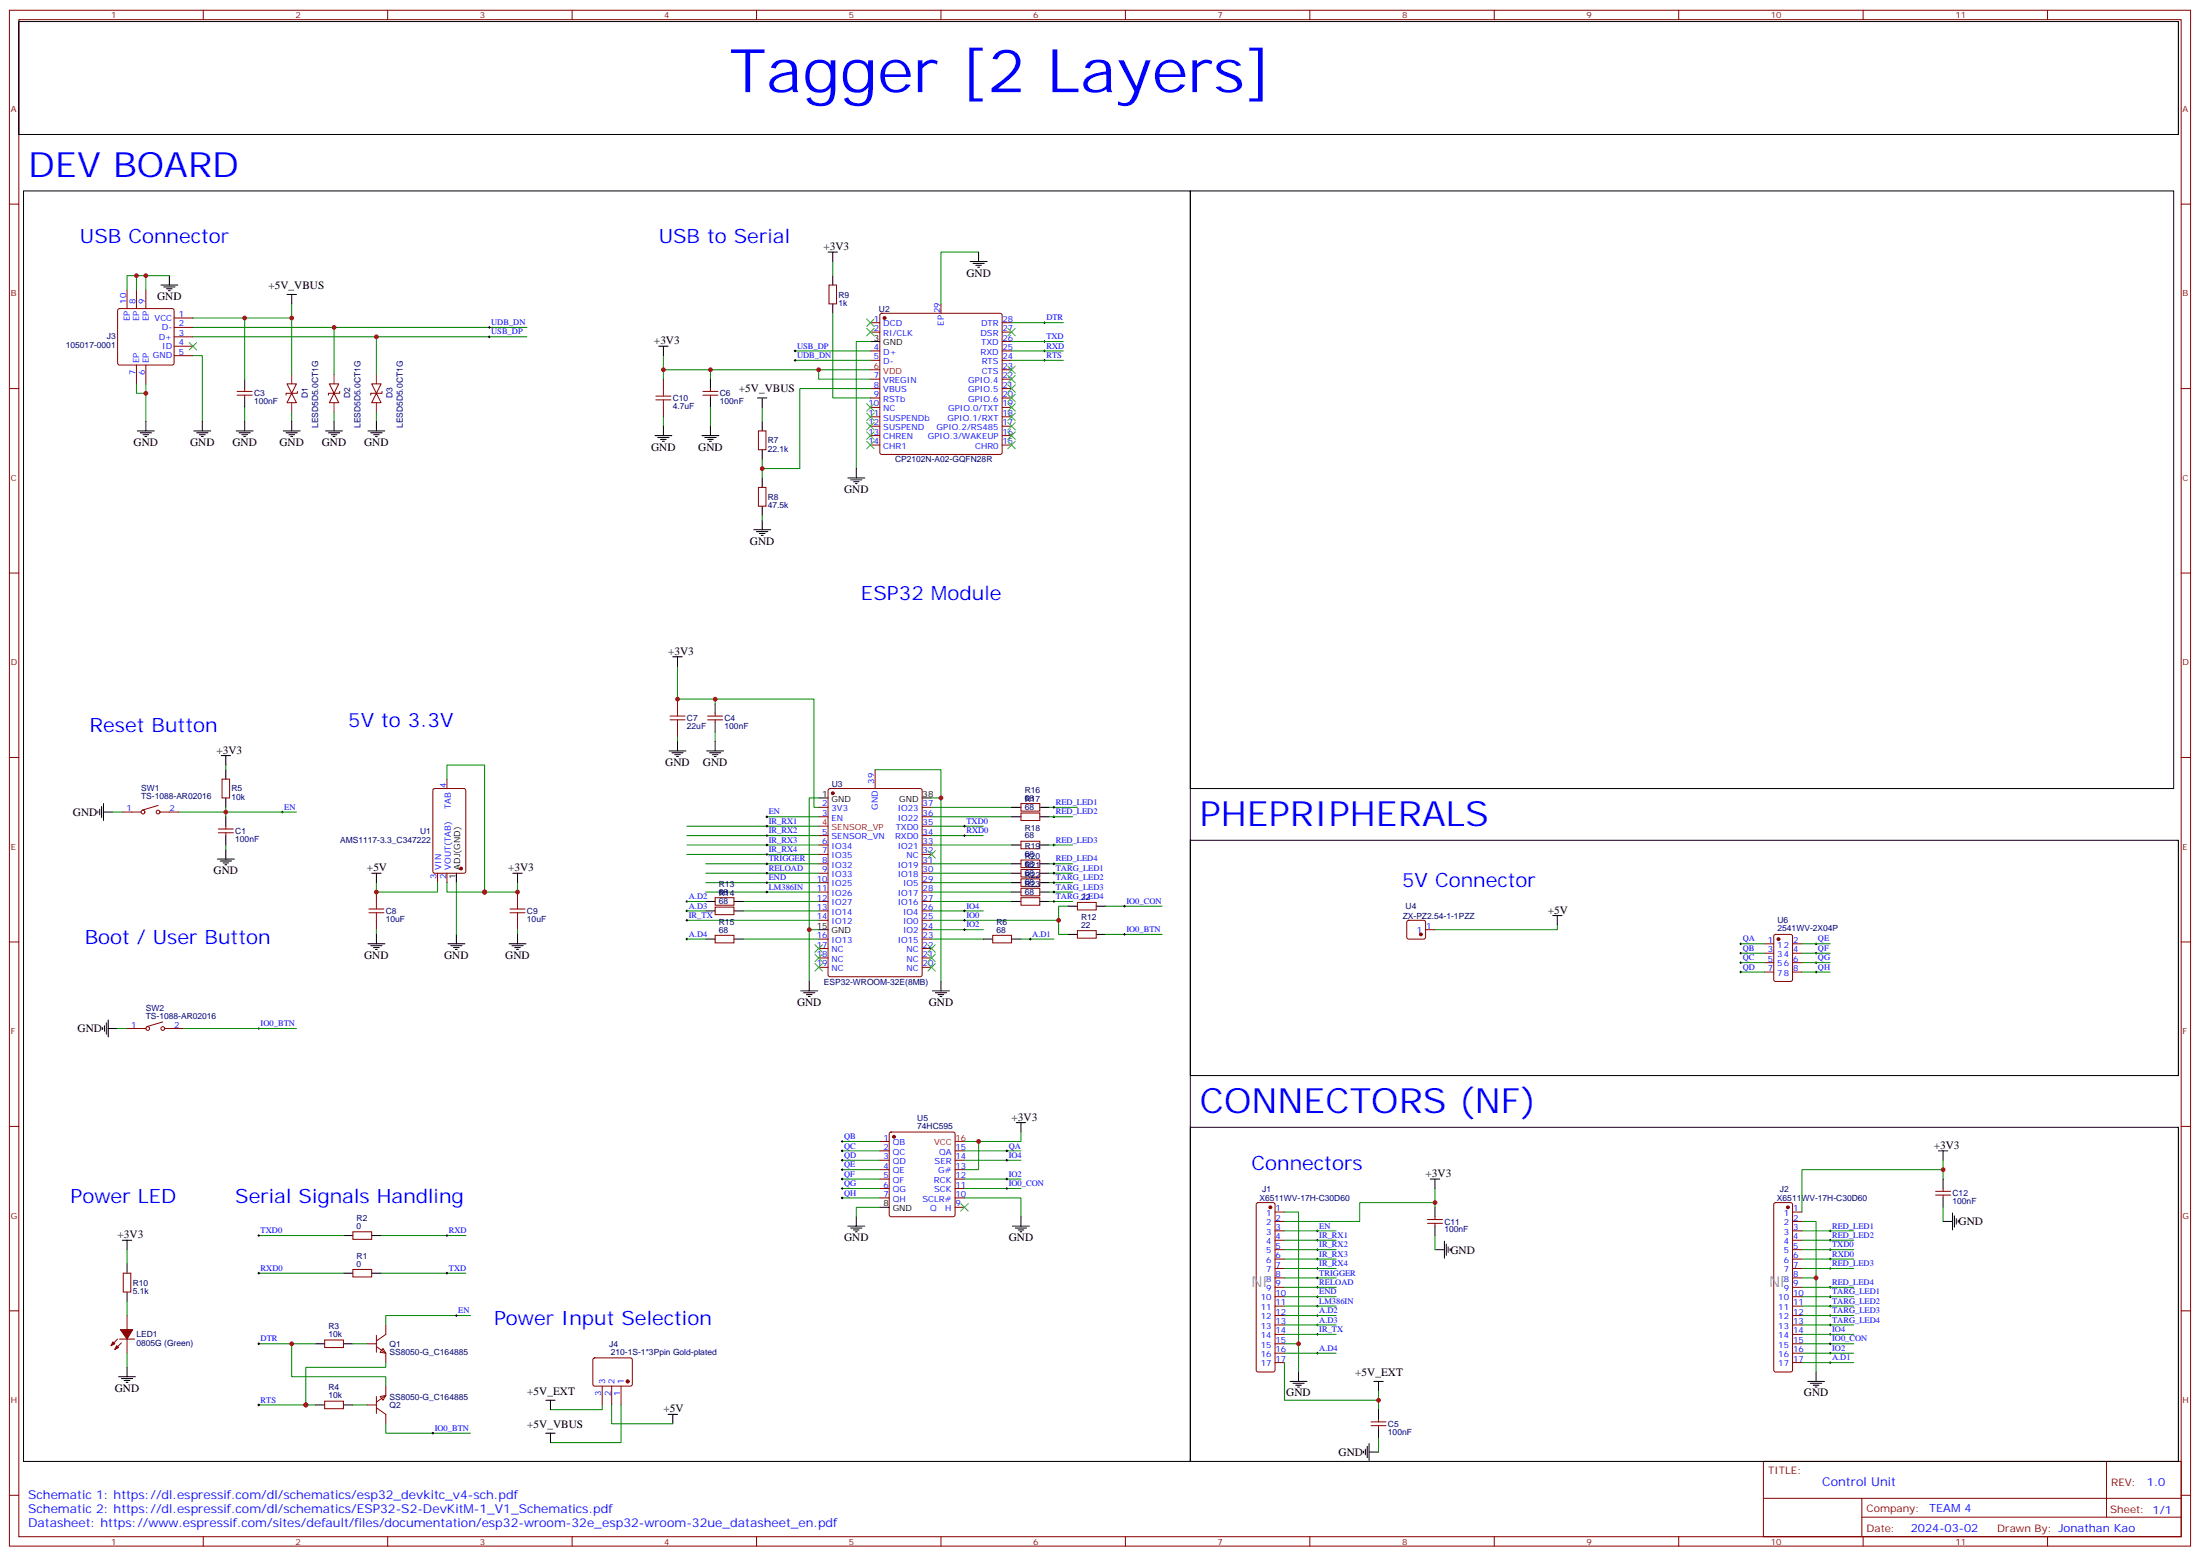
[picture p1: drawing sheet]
<svg xmlns="http://www.w3.org/2000/svg" width="825mm" height="583mm" viewBox="0 0 825 583" stroke-linecap="round" stroke-linejoin="round" font-family="sans-serif">
<g fill="none" stroke="#870000" stroke-width=".37">
<path d="M3.5 3.8h817.8v575.8h-817.8zM7.1 7.4h810.6v568.7h-810.6zM76.2 3.8v3.6M145.3 3.8v3.6M214.5 3.8v3.6M283.6 3.8v3.6M352.8 3.8v3.6M421.9 3.8v3.6M491.1 3.8v3.6M560.2 3.8v3.6M629.4 3.8v3.6M698.5 3.8v3.6"/>
<path d="M767.6 3.8v3.6M3.5 76.5h3.6M817.7 76.5h3.6M44.3 115.9l.5-.2h19.8l.5 .2 .2 .5v19.7l-.3 .5-.4 .2h-19.8l-.5-.2-.2-.5v-19.7zM47.6 108.6v7.1M51.2 108.6v7.1M54.7 108.6v7.1M65.3 119.2h7M310.8 106.9h2.8v7h-2.8zM330.1 117.6l.5-.2h44.4l.5 .2 .2 .5v51.6l-.2 .4-.5 .3h-44.4l-.5-.3-.3-.4v-51.6zM352.8 113.9v3.5M51.2 136.8v7.1"/>
<path d="M54.7 136.8v7.1M65.3 122.7h7M65.3 126.3h7M65.3 129.8h7M65.3 133.3h7M326.3 121h3.5M326.3 124.5h3.5M326.3 131.6h3.5M326.3 135.1h3.5M375.7 121h3.5M375.7 124.5h3.5M375.7 131.6h3.5"/>
<path d="M375.7 135.1h3.5M375.7 138.6h3.5M375.7 128h3.5M3.5 145.7h3.6M88.9 148.1h5.6M88.9 146.7h5.6M91.7 145.7v1M91.7 148.1v1.1M107.6 143.9h3.5l-1.7 3.5zM109.4 147.4l1.7 3.6h-3.5zM111.5 146.7v.7h-4.3v.7M123.5 143.9h3.5l-1.8 3.5z"/>
<path d="M125.2 147.4l1.8 3.6h-3.5zM127.4 146.7v.7h-4.3v.7M139.3 143.9h3.6l-1.8 3.5zM141.1 147.4l1.8 3.6h-3.6zM143.2 146.7v.7h-4.2v.7M248.7 142.1v3.6M248.7 152.7v3.5M263.5 148.1h5.7M263.5 146.7h5.7M266.3 145.7v1M266.3 148.1v1.1M326.3 145.7h3.5"/>
<path d="M326.3 142.1h3.5M326.3 149.2h3.5M326.3 152.7h3.5M326.3 156.2h3.5M326.3 159.8h3.5M375.7 145.7h3.5M375.7 142.1h3.5M375.7 149.2h3.5M375.7 152.7h3.5M375.7 156.2h3.5M375.7 159.8h3.5M817.7 145.7h3.6"/>
<path d="M284.3 161.5h2.9v7.1h-2.9zM326.3 163.3h3.5M326.3 166.8h3.5M375.7 163.3h3.5M375.7 166.8h3.5M284.3 182.7h2.9v7.1h-2.9zM3.5 214.8h3.6M817.7 214.8h3.6M254 262.1v3.5M254 272.7v3.5M265.3 269.8h5.6M265.3 268.4h5.6"/>
<path d="M268.1 267.4v1M268.1 269.8v1.1M3.5 284h3.6M83.3 292.1h2.8v7h-2.8zM162.5 295.8l.5-.2h10.9l.7 .4v30.6l-.4 .7h-11.2l-.7-.4v-30.6zM167.6 292.1v3.5M310.7 295.8l.4-.2h33.9l.7 .4v69.4l-.4 .7h-34.2l-.6-.4-.1-69.4zM328.1 288.5v7.1M817.7 284h3.6M45.9 304.4h7M59.3 301.9l-6 1.8M60 304.4h7"/>
<path d="M81.8 312.2h5.7M81.8 310.8h5.7M84.7 309.7v1.1M84.7 312.2v1M306.9 302.6h3.5M306.9 306.2h3.5M306.9 313.2h3.5M306.9 316.8h3.5M345.7 302.6h3.5M345.7 306.2h3.5M345.7 309.7h3.5M345.7 313.2h3.5"/>
<path d="M345.7 316.8h3.5M382.8 301.2h7v2.9h-7zM382.8 304.8h7v2.8h-7zM382.8 315.3h7v2.9h-7zM141.1 334.4v3.5M164 327.3v3.6M167.6 327.3v3.6M194 334.4v3.5M268.1 336.5h7.1v2.8h-7.1zM306.9 320.3h3.5M306.9 323.8h3.5M306.9 327.3h3.5"/>
<path d="M306.9 330.9h3.5M306.9 334.4h3.5M306.9 337.9h3.5M345.7 320.3h3.5M345.7 323.8h3.5M345.7 327.3h3.5M345.7 330.9h3.5M345.7 334.4h3.5M345.7 337.9h3.5M382.8 322.4h7v2.8h-7zM382.8 325.9h7v2.9h-7zM382.8 329.5h7v2.8h-7z"/>
<path d="M382.8 333h7v2.8h-7zM382.8 336.5h7v2.8h-7zM403.9 338.3h7.1v2.8h-7.1zM3.5 353.1h3.6M141.1 345v3.5M194 345v3.5M268.1 340h7.1v2.9h-7.1zM268.1 350.6h7.1v2.8h-7.1zM306.9 341.5h3.5M306.9 345h3.5M306.9 352h3.5M306.9 355.6h3.5"/>
<path d="M306.9 359.1h3.5M345.7 341.5h3.5M345.7 345h3.5M345.7 348.5h3.5M345.7 352h3.5M345.7 355.6h3.5M345.7 359.1h3.5M372.2 350.6h7v2.8h-7zM403.9 348.9h7.1v2.8h-7.1zM527.6 345.2l.5-.2h5.7l.5 .2 .2 .5v5.6l-.3 .5-.4 .2h-5.7l-.5-.2-.2-.5v-5.6zM534.5 348.5h3.5M661.5 353.8h3.5"/>
<path d="M661.5 357.3h3.5M665.2 350.5l.5-.2h5.6l.7 .4v16.5l-.4 .7h-5.9l-.7-.5v-16.4zM672 353.8h3.6M672 357.3h3.6M817.7 353.1h3.6M306.9 362.6h3.5M345.7 362.6h3.5M661.5 364.4h3.5M661.5 360.9h3.5M672 364.4h3.6M672 360.9h3.6M47.6 385.6h7.1"/>
<path d="M61 383.1l-6 1.7M61.7 385.6h7.1M3.5 422.2h3.6M329.8 427.9h3.6M329.8 431.4h3.6M329.8 434.9h3.6M329.8 438.5h3.6M333.6 424.6l.5-.2h23.3l.5 .2 .2 .5v30.3l-.3 .5-.4 .2h-23.3l-.5-.2-.2-.5v-30.3zM358.1 431.4h3.5M358.1 434.9h3.5M358.1 438.5h3.5M817.7 422.2h3.6"/>
<path d="M329.8 442h3.6M329.8 445.5h3.6M329.8 449.1h3.6M358.1 442h3.5M358.1 445.5h3.5M358.1 449.1h3.5M358.1 452.6h3.5M471.2 451l.5-.2h5.6l.5 .2 .2 .5v62.1l-.7 .7h-5.6l-.7-.7v-62.1zM478 454.3h3.5M478 457.9h3.5M535.2 458.6h5.6M535.2 457.2h5.6"/>
<path d="M538 456.1v1.1M538 458.6v1M665.2 451l.5-.2h5.6l.5 .2 .2 .5v62.1l-.7 .7h-5.6l-.7-.7v-62.1zM672 454.3h3.6M672 457.9h3.6M725.7 448h5.6M725.7 446.6h5.6M728.5 445.5v1.1M728.5 448v1.1M46.2 477.3h2.8v7h-2.8zM132.3 475.9h7v2.8h-7zM132.3 461.8h7v2.8h-7z"/>
<path d="M478 461.4h3.5M478 464.9h3.5M478 468.5h3.5M478 472h3.5M478 475.5h3.5M478 479h3.5M672 461.4h3.6M672 464.9h3.6M672 468.5h3.6M672 472h3.6M672 475.5h3.6M672 479h3.6"/>
<path d="M3.5 491.4h3.6M47.6 493.1v5.3M144.6 496.7v3.5l-3.5 2.5M478 482.6h3.5M478 486.1h3.5M478 489.6h3.5M478 493.1h3.5M478 496.7h3.5M672 482.6h3.6M672 486.1h3.6M672 489.6h3.6M672 493.1h3.6"/>
<path d="M672 496.7h3.6M817.7 491.4h3.6M44.1 502l-2.5 2.4M44.8 502h5.6M45.5 503.4l-2.5 2.4M47.6 502v5.3M121.7 502.3h7.1v2.8h-7.1zM137.6 503.7h3.5M141.1 504.8l3.5 2.5v3.5M141.1 500.6v6.3M143.6 505.5l1 1.8-2.1-.4zM144.6 519.6v3.5l-3.5 2.5"/>
<path d="M222.5 509.2l.5-.2h13.4l.5 .2 .2 .5-.1 9.5-.6 .4-13.7-.1-.5-.6v-9.2zM225.8 519.6v7.1M229.3 519.6v7.1M232.8 519.6v7.1M478 503.7h3.5M478 500.2h3.5M478 507.3h3.5M478 510.8h3.5M672 503.7h3.6M672 500.2h3.6M672 507.3h3.6M672 510.8h3.6"/>
<path d="M121.7 525.3h7.1v2.8h-7.1zM137.6 526.7h3.5M141.1 527.7l3.5 2.5v3.5M141.1 523.5v6.3M142.5 523.5l2.1-.4-1 1.8zM514 534.4h5.6M514 533h5.6M516.8 532v1M516.8 534.4v1.1M661.1 547.8h156.6v28.3h-156.6zM789.7 547.9v20.8M3.5 560.5h3.6"/>
<path d="M76.2 576.1v3.5M145.3 576.1v3.5M214.5 576.1v3.5M283.6 576.1v3.5M352.8 576.1v3.5M421.9 576.1v3.5M491.1 576.1v3.5M560.2 576.1v3.5M629.4 576.1v3.5M661.1 561.7h156.5M698 568.7h119.6M698 561.7v14.1"/>
<path d="M698.5 576.1v3.5M767.6 576.1v3.5M817.7 560.5h3.6"/>
<circle cx="53.6" cy="304.4" r=".71"/>
<circle cx="59.3" cy="304.4" r=".71"/>
<circle cx="55.4" cy="385.6" r=".71"/>
<circle cx="61" cy="385.6" r=".71"/>
</g>
<g fill="none" stroke="#000" stroke-width=".37">
<path d="M7.1 8.1h809.6v42.3h-809.6zM8.8 71.6h437.5v476.2h-437.5zM446.3 71.6h368.6v224h-368.6zM310.4 94.5h3.6M312.2 94.5v3.5M363.7 98h6.4M364.8 98.7h4.2M365.8 99.4h2.1M366.9 94.5v3.5M60.3 106.9h6.4M61.4 107.6h4.2M62.4 108.3h2.2"/>
<path d="M63.1 109h.8M63.5 103.3v3.6M107.6 110.4h3.5M109.4 110.4v3.5M312.2 103.3v3.6M312.2 113.9v3.5M366.5 100.2h.7M183.1 126.3h.7M183.1 122.7h.7M183.4 122.4v.7M183.4 125.9v.7M246.9 129.8h3.6"/>
<path d="M248.7 129.8v3.5M297.7 131.6h.7M297.7 135.1h.7M298.1 131.2v.7M298.1 134.7v.7M326.3 128h3.5M391.2 128h.7M391.2 131.6h.7M391.2 135.1h.7M391.2 121h.7M391.6 120.6v.7M391.6 127.7v.7"/>
<path d="M391.6 131.2v.7M391.6 134.7v.7M54.7 158v3.5M75.8 158v3.5M91.7 142.1v3.6M91.7 149.2v3.5M91.7 158v3.5M109.4 158v3.5M125.2 158v3.5M141.1 158v3.5M248.7 159.8v3.5M266.3 142.1v3.6"/>
<path d="M266.3 149.2v3.5M266.3 159.8v3.5M284 149.2h3.5M285.8 149.2v3.5M285.8 158v3.5M51.5 161.5h6.4M52.6 162.2h4.2M53.6 162.9h2.1M54.3 163.7h.7M72.7 161.5h6.3M73.7 162.2h4.3M74.8 162.9h2.1"/>
<path d="M75.5 163.7h.7M88.5 161.5h6.4M89.6 162.2h4.2M90.7 162.9h2.1M91.4 163.7h.7M106.2 161.5h6.3M107.2 162.2h4.3M108.3 162.9h2.1M109 163.7h.7M122.1 161.5h6.3M123.1 162.2h4.3M124.2 162.9h2.1"/>
<path d="M124.9 163.7h.7M137.9 161.5h6.4M139 162.2h4.2M140.1 162.9h2.1M140.8 163.7h.7M245.5 163.3h6.4M246.6 164h4.2M247.6 164.7h2.2M248.4 165.4h.7M263.2 163.3h6.3M264.2 164h4.3M265.3 164.7h2.1"/>
<path d="M266 165.4h.7M285.8 168.6v3.5M285.8 179.2v3.5M317.9 179.2h6.3M318.9 179.9h4.2M321 175.6v3.6M282.6 198.6h6.3M283.6 199.3h4.3M284.7 200h2.1M285.8 189.8v3.5M285.8 195.1v3.5M320 180.6h2.1"/>
<path d="M320.7 181.3h.7M285.4 200.7h.7M252.2 246.2h3.6M254 246.2v3.5M254 278v3.5M268.1 263.8v3.6M268.1 270.9v3.5M268.1 278v3.5M82.9 283.2h3.5M84.7 283.2v3.6M84.7 288.5v3.6M84.7 299.1v3.5"/>
<path d="M250.8 281.5h6.4M251.9 282.2h4.2M252.9 282.9h2.2M253.6 283.6h.8M264.9 281.5h6.4M266 282.2h4.2M267.1 282.9h2.1M267.8 283.6h.7M306.9 299.1h3.5M345.7 299.1h3.5M36.7 304.1v.7M37.4 303.4v2.1"/>
<path d="M38.1 302.3v4.2M38.8 304.4h3.5M38.8 301.2v6.4M84.7 306.2v3.5M84.7 313.2v3.6M84.7 318.5v3.6M105.5 304.4h.7M105.8 304.1v.7M287.2 306.2h.7M287.2 316.8h.7M287.2 309.7h.7M287.2 313.2h.7"/>
<path d="M287.5 305.8v.7M287.5 309.4v.7M287.5 312.9v.7M287.5 316.4v.7M287.5 319.9v.7M361.2 309.7h.7M361.2 313.2h.7M361.6 309.4v.7M361.6 312.9v.7M379.2 306.2h3.6M379.2 316.8h3.6M379.2 302.6h3.6"/>
<path d="M389.8 306.2h3.5M389.8 316.8h3.5M389.8 302.6h3.5M394.8 306.2h.7M394.8 316.8h.7M394.8 302.6h.7M395.1 302.3v.7M395.1 305.8v.7M395.1 316.4v.7M446.3 315h370.4v88.2h-370.4zM81.5 322.1h6.3M82.5 322.8h4.3"/>
<path d="M83.6 323.5h2.1M84.3 324.2h.7M139.3 327.3h3.6M141.1 327.3v3.6M171.1 327.3v3.6M192.3 327.3h3.5M194 327.3v3.6M257.2 337.9h.7M257.5 337.6v.7M264.6 337.9h3.5M275.2 337.9h3.5M287.2 323.8h.7"/>
<path d="M287.2 330.9h.7M287.2 334.4h.7M287.2 327.3h.7M287.2 320.3h.7M287.5 323.5v.7M287.5 327v.7M287.5 330.5v.7M287.5 334v.8M379.2 323.8h3.6M379.2 330.9h3.6M379.2 334.4h3.6M379.2 337.9h3.6"/>
<path d="M379.2 327.3h3.6M389.8 323.8h3.5M389.8 330.9h3.5M389.8 334.4h3.5M389.8 337.9h3.5M389.8 327.3h3.5M394.8 323.8h.7M394.8 330.9h.7M394.8 334.4h.7M394.8 337.9h.7M394.8 327.3h.7M395.1 323.5v.7"/>
<path d="M395.1 327v.7M395.1 330.5v.7M395.1 334v.8M395.1 337.6v.7M400.4 339.7h3.5M411 339.7h3.5M421.2 339.7h.7M421.6 339.3v.7M137.9 353.8h6.4M139 354.5h4.2M140.1 355.2h2.1M140.8 355.9h.7"/>
<path d="M141.1 350.3v3.5M167.9 353.8h6.4M169 354.5h4.2M170 355.2h2.2M170.7 355.9h.7M171.1 350.3v3.5M190.9 353.8h6.3M191.9 354.5h4.2M193 355.2h2.1M193.7 355.9h.7M194 350.3v3.5M257.2 345h.7"/>
<path d="M257.2 352h.7M257.2 341.5h.7M257.5 341.1v.7M257.5 344.6v.7M257.5 351.7v.7M264.6 352h3.5M264.6 341.5h3.5M275.2 352h3.5M275.2 341.5h3.5M306.9 348.5h3.5M361.2 348.5h.7M361.2 345h.7"/>
<path d="M361.2 341.5h.7M361.6 341.1v.7M361.6 344.6v.7M361.6 348.2v.7M368.7 352h3.5M379.2 352h3.6M385.9 352h.7M386.3 351.7v.7M400.4 350.3h3.5M411 350.3h3.5M421.2 350.3h.7M421.6 349.9v.7"/>
<path d="M582.1 343.2h3.5M583.8 343.2v3.5M652.3 353.8h.7M652.3 357.3h.7M652.6 353.4v.8M652.6 357v.7M680.5 353.8h.7M680.5 357.3h.7M680.9 353.4v.8M680.9 357v.7M300.2 371.4h6.4M301.3 372.1h4.2"/>
<path d="M302.3 372.9h2.1M303 373.6h.7M303.4 367.9v3.5M349.6 371.4h6.4M350.7 372.1h4.2M351.7 372.9h2.1M352.4 373.6h.7M352.8 367.9v3.5M652.3 360.9h.7M652.3 364.4h.7M652.6 360.5v.7M652.6 364v.7"/>
<path d="M680.5 360.9h.7M680.5 364.4h.7M680.9 360.5v.7M680.9 364v.7M38.5 385.2v.7M39.2 384.5v2.1M39.9 383.4v4.3M40.6 385.6h3.5M40.6 382.4v6.3M96.7 385.6h.7M97 385.2v.7M315.4 431.4h.7"/>
<path d="M315.4 434.9h.7M315.4 427.9h.7M315.4 438.5h.7M315.7 427.5v.7M315.7 431.1v.7M315.7 434.6v.7M315.7 438.1v.7M377.1 431.4h.7M377.1 434.9h.7M377.5 431.1v.7M377.5 434.6v.7M381 420.8h3.5"/>
<path d="M382.8 420.8v3.6M446.3 422.6h370.4v125.2h-370.4zM726.7 431.4h3.5M728.5 431.4v3.5M315.4 442h.7M315.4 445.5h.7M315.4 449.1h.7M315.7 441.6v.7M315.7 445.2v.7M315.7 448.7v.7M317.9 459.6h6.3M321 456.1v3.5"/>
<path d="M329.8 452.6h3.6M377.1 442h.7M377.1 445.5h.7M377.5 441.6v.7M377.5 445.2v.7M379.6 459.6h6.3M382.8 456.1v3.5M536.2 442h3.6M538 442v3.5M538 452.6v3.5M538 459.6v3.6M728.5 442v3.5"/>
<path d="M728.5 449.1v3.5M728.5 457.9h3.5M732 454.7v6.3M732.7 455.8v4.2M733.4 456.8v2.1M734.1 457.5v.7M45.9 464.9h3.5M47.6 464.9v3.6M47.6 473.7v3.6M96.7 477.3h.7M96.7 463.2h.7M97 462.8v.7"/>
<path d="M97 476.9v.7M128.8 477.3h3.5M128.8 463.2h3.5M139.3 477.3h3.6M139.3 463.2h3.6M167.2 477.3h.7M167.2 463.2h.7M167.6 462.8v.7M167.6 476.9v.7M318.9 460.3h4.2M320 461h2.1M320.7 461.8h.7"/>
<path d="M380.6 460.3h4.3M381.7 461h2.1M382.4 461.8h.7M493.5 464.9h.7M493.5 468.5h.7M493.5 475.5h.7M493.5 472h.7M493.5 461.4h.7M493.5 479h.7M493.9 461v.8M493.9 464.6v.7M493.9 468.1v.7"/>
<path d="M493.9 471.6v.7M493.9 475.2v.7M493.9 478.7v.7M538 468.5h3.5M541.5 465.3v6.3M542.2 466.3v4.3M542.9 467.4v2.1M543.6 468.1v.7M685.8 464.9h.7M685.8 468.5h.7M685.8 475.5h.7M685.8 472h.7"/>
<path d="M685.8 461.4h.7M686.2 461v.8M686.2 464.6v.7M686.2 468.1v.7M686.2 471.6v.7M686.2 475.2v.7M47.6 484.3v3.6M170.7 493.1h.7M171.1 492.8v.7M493.5 493.1h.7M493.5 482.6h.7M493.5 489.6h.7"/>
<path d="M493.5 486.1h.7M493.5 496.7h.7M493.9 482.2v.7M493.9 485.7v.7M493.9 489.3v.7M493.9 492.8v.7M493.9 496.3v.7M493.9 499.9v.7M685.8 493.1h.7M685.8 482.6h.7M685.8 489.6h.7M685.8 486.1h.7"/>
<path d="M685.8 496.7h.7M686.2 482.2v.7M686.2 485.7v.7M686.2 489.3v.7M686.2 492.8v.7M686.2 496.3v.7M686.2 499.9v.7M44.4 516.1h6.4M45.5 516.8h4.2M46.6 517.5h2.1M47.3 518.2h.7M47.6 512.6v3.5"/>
<path d="M96.7 503.7h.7M97 503.4v.7M118.2 503.7h3.5M128.8 503.7h3.5M483.7 517.8h6.3M484.7 518.5h4.2M485.8 519.3h2.1M486.5 520h.7M486.8 514.3v3.5M493.5 507.3h.7M493.5 500.2h.7M493.9 506.9v.7"/>
<path d="M515.1 517.8h3.5M516.8 517.8v3.6M677.7 517.8h6.3M678.7 518.5h4.3M679.8 519.3h2.1M680.5 520h.7M680.9 514.3v3.5M685.8 503.7h.7M685.8 507.3h.7M685.8 500.2h.7M685.8 510.8h.7M686.2 503.4v.7"/>
<path d="M686.2 506.9v.7M686.2 510.4v.7M96.7 526.7h.7M97 526.3v.7M118.2 526.7h3.5M128.8 526.7h3.5M161.9 537.2h.7M162.3 536.9v.7M204.6 537.2h3.5M204.6 524.9h3.5M206.4 524.9v3.5M206.4 537.2v3.6"/>
<path d="M250.5 530.2h3.5M252.2 530.2v3.5M516.8 528.4v3.6M516.8 535.5v3.5M511.2 543.9v.8M511.9 543.2v2.2M512.6 542.2v4.2M513.3 544.3h3.5M513.3 541.1v6.4"/>
</g>
<path d="M326.3 138.6h3.5M306.9 309.7h3.5M358.1 427.9h3.5" fill="none" stroke="#f00" stroke-width=".37"/>
<g fill="#870000" stroke="#870000" stroke-width=".37">
<path d="M43.7 504.4l.7 .7-1.4 .7z"/>
<path d="M42.3 503l.7 .7-1.4 .7z"/>
<path d="M45.2 498.4h4.5l-2.1 3.6z"/>
<circle cx="312.2" cy="297.4" r=".53"/>
<circle cx="331.6" cy="119.2" r=".53"/>
<circle cx="172.9" cy="325.6" r=".53"/>
<circle cx="235.3" cy="517.8" r=".53"/>
<circle cx="476.2" cy="452.6" r=".53"/>
<circle cx="670.3" cy="452.6" r=".53"/>
<circle cx="532.7" cy="350.3" r=".53"/>
<circle cx="335.1" cy="426.1" r=".53"/>
<circle cx="666.7" cy="352" r=".53"/>
</g>
<path d="M109.4 140.4v3.5M109.4 151v3.5M125.2 140.4v3.5M125.2 151v3.5M141.1 140.4v3.5M141.1 151v3.5" fill="none" stroke="#8c2424" stroke-width=".37"/>
<g fill="none" stroke="#a10000" stroke-width=".37">
<path d="M245.9 149.9h5.6M245.9 148.5h5.6M248.7 145.7v2.8M248.7 149.9v2.8M251.2 269.8h5.6M251.2 268.4h5.6M254 265.6v2.8M254 269.8v2.9M141.1 337.9v2.8M194 337.9v2.8M138.3 342.2h5.6M138.3 340.7h5.6"/>
<path d="M141.1 342.2v2.8M191.2 342.2h5.6M191.2 340.7h5.6M194 342.2v2.8"/>
</g>
<g fill="none" stroke="#008700" stroke-width=".37">
<path d="M312.2 98v5.3M366.9 94.5h-14.1v19.4M47.6 108.6v-5.3h7.1v5.3M51.2 103.3v5.3M54.7 103.3h8.8M72.3 119.2h19.4v22.9M91.7 119.2h17.7v21.2M109.4 113.9v5.3M312.2 117.4v31.8h14.1M72.3 133.3h3.5v24.7M72.3 122.7h125.3M72.3 126.3h125.3"/>
<path d="M125.2 122.7v17.7M141.1 126.3v14.1M248.7 133.3v5.3M266.3 138.6v3.5M298.1 131.6h28.2M298.1 135.1h28.2M306.9 138.6v3.5h19.4M326.3 128h-5.3v47.6M326.3 138.6h-77.6v3.5M379.2 131.6h19.4M379.2 135.1h19.4M379.2 121h19.4"/>
<path d="M379.2 128h19.4M51.2 143.9v3.5h3.5v-3.5M54.7 147.4v10.6M91.7 152.7v5.3M109.4 154.5v3.5M125.2 154.5v3.5M141.1 154.5v3.5M248.7 156.2v3.6M266.3 152.7v7.1M285.8 152.7v5.3M326.3 145.7h-26.4v29.9h-14.1v-3.5M285.8 175.6v3.6"/>
<path d="M285.8 193.3v1.8M254 249.7v12.4h51.2v40.5h1.7M254 276.2v1.8M268.1 262.1v1.7M268.1 274.4v3.6M84.7 286.8v1.7M167.6 292.1v-5.3h14.1v47.6M306.9 299.1h-3.5v68.8M328.1 288.5h24.7v10.6M349.2 299.1h3.6v68.8M42.3 304.4h3.6M67 304.4h17.7v1.8"/>
<path d="M84.7 302.6v1.8h26.4M84.7 316.8v1.7M257.5 309.7h49.4M257.5 313.2h49.4M257.5 316.8h49.4M287.5 306.2h19.4M349.2 316.8h30M349.2 306.2h30M349.2 302.6h30M349.2 309.7h19.5M349.2 313.2h19.5M393.3 306.2h8.9"/>
<path d="M393.3 316.8h8.9M393.3 302.6h10.6M141.1 330.9v3.5h22.9v-3.5M167.6 330.9v3.5h26.4v-3.5M171.1 330.9v19.4M257.5 320.3h49.4M257.5 337.9h7.1M264.6 330.9h42.3M264.6 334.4h42.3M264.6 323.8h42.3M264.6 327.3h42.3M278.7 337.9h28.2"/>
<path d="M349.2 337.9h30M349.2 334.4h30M349.2 330.9h30M349.2 327.3h30M349.2 323.8h30M393.3 323.8h8.9M393.3 327.3h8.9M393.3 337.9h8.9M393.3 330.9h8.9M393.3 334.4h8.9M400.4 339.7h-3.5v5.3h-47.7M414.5 339.7h21.2"/>
<path d="M141.1 348.5v1.8M194 348.5v1.8M257.5 341.5h7.1M257.5 345h49.4M257.5 352h7.1M278.7 341.5h28.2M278.7 352h28.2M303.4 348.5h3.5M349.2 348.5h19.5M349.2 341.5h19.5M349.2 352h19.5M382.8 352h12.3"/>
<path d="M396.9 345v5.3h3.5M414.5 350.3h21.2M583.8 346.7v1.8h-45.8M652.6 353.8h8.9M652.6 357.3h8.9M675.6 353.8h10.6M675.6 357.3h10.6M652.6 360.9h8.9M652.6 364.4h8.9M675.6 360.9h10.6M675.6 364.4h10.6M44.1 385.6h3.5"/>
<path d="M68.8 385.6h42.3M315.7 431.4h14.1M315.7 434.9h14.1M315.7 427.9h14.1M315.7 438.5h14.1M361.6 431.4h21.2M361.6 434.9h21.2M366.9 427.9v10.6h-5.3M382.8 424.4v3.5h-21.2M728.5 434.9v3.6M315.7 442h14.1M315.7 445.5h14.1"/>
<path d="M315.7 449.1h14.1M329.8 452.6h-8.8v3.5M361.6 449.1h21.2v7M361.6 442h21.2M361.6 445.5h21.2M481.5 454.3h5.3v60M538 445.5v7.1M538 450.8h-28.2v7.1h-28.3M675.6 457.9h5.3v56.4M728.5 442v-3.5h-52.9v15.8M728.5 452.6v5.3M47.6 468.5v5.2"/>
<path d="M97 477.3h31.8M97 463.2h31.8M142.9 477.3h31.7M142.9 463.2h31.7M481.5 479h19.4M481.5 475.5h19.4M481.5 472h19.4M481.5 468.5h19.4M481.5 464.9h19.4M481.5 461.4h19.4M538 463.2v5.3M675.6 479h5.3"/>
<path d="M675.6 475.5h19.4M675.6 472h19.4M675.6 468.5h19.4M675.6 464.9h19.4M675.6 461.4h19.4M47.6 487.9v5.2M176.4 493.1h-31.8v3.6M481.5 496.7h19.4M481.5 493.1h19.4M481.5 489.6h19.4M481.5 486.1h19.4M481.5 482.6h19.4"/>
<path d="M675.6 496.7h19.4M675.6 493.1h19.4M675.6 489.6h19.4M675.6 486.1h19.4M675.6 482.6h19.4M47.6 507.3v5.3M97 503.7h12.4M118.2 503.7h-8.8v12.4h35.2v3.5M132.3 503.7h5.3M144.6 510.8v1.8h-29.9v14.1h3.5M481.5 510.8v14.1h35.3v3.5M481.5 503.7h5.3"/>
<path d="M481.5 507.3h19.4M481.5 500.2h19.4M675.6 503.7h19.4M675.6 507.3h19.4M675.6 500.2h19.4M675.6 510.8h19.4M97 526.7h17.7M132.3 526.7h5.3M144.6 533.7v3.5h31.8M225.8 526.7v1.7h-19.4M229.3 526.7v7h22.9M232.8 526.7v14.1h-26.4"/>
<path d="M516.8 521.4v3.5M516.8 539v5.3"/>
</g>
<g fill="none" stroke="#3c3" stroke-width=".37">
<path d="M324.9 119.6l2.8 2.8M327.7 119.6l-2.8 2.8M70.9 128.4l2.8 2.8M73.7 128.4l-2.8 2.8M324.9 123.1l2.8 2.8M327.7 123.1l-2.8 2.8M377.8 137.2l2.8 2.8M377.8 123.1l2.8 2.8M380.6 137.2l-2.8 2.8M380.6 123.1l-2.8 2.8M324.9 151.3l2.8 2.8M324.9 158.4l2.8 2.8"/>
<path d="M324.9 154.8l2.8 2.9M327.7 151.3l-2.8 2.8M327.7 158.4l-2.8 2.8M327.7 154.8l-2.8 2.9M377.8 158.4l2.8 2.8M377.8 154.8l2.8 2.9M377.8 151.3l2.8 2.8M377.8 147.8l2.8 2.8M377.8 144.3l2.8 2.8M377.8 140.7l2.8 2.8M380.6 158.4l-2.8 2.8M380.6 154.8l-2.8 2.9"/>
<path d="M380.6 151.3l-2.8 2.8M380.6 147.8l-2.8 2.8M380.6 144.3l-2.8 2.8M380.6 140.7l-2.8 2.8M324.9 161.9l2.8 2.8M324.9 165.4l2.8 2.8M327.7 161.9l-2.8 2.8M327.7 165.4l-2.8 2.8M377.8 165.4l2.8 2.8M377.8 161.9l2.8 2.8M380.6 165.4l-2.8 2.8M380.6 161.9l-2.8 2.8"/>
<path d="M347.8 318.9l2.9 2.8M350.7 318.9l-2.9 2.8M305.5 354.2l2.8 2.8M305.5 357.7l2.8 2.8M308.3 354.2l-2.8 2.8M308.3 357.7l-2.8 2.8M347.8 354.2l2.9 2.8M347.8 357.7l2.9 2.8M350.7 354.2l-2.9 2.8M350.7 357.7l-2.9 2.8M305.5 361.2l2.8 2.8M308.3 361.2l-2.8 2.8"/>
<path d="M347.8 361.2l2.9 2.8M350.7 361.2l-2.9 2.8M360.2 451.2l2.8 2.8M363 451.2l-2.8 2.8"/>
</g>
<g fill="#c00">
<circle cx="114.7" cy="526.7" r=".88"/>
<circle cx="141.1" cy="334.4" r=".88"/>
<circle cx="181.7" cy="334.4" r=".88"/>
<circle cx="306.9" cy="138.6" r=".88"/>
<circle cx="285.8" cy="175.6" r=".88"/>
<circle cx="266.3" cy="138.6" r=".88"/>
<circle cx="248.7" cy="138.6" r=".88"/>
<circle cx="91.7" cy="119.2" r=".88"/>
<circle cx="125.2" cy="122.7" r=".88"/>
<circle cx="141.1" cy="126.3" r=".88"/>
<circle cx="109.4" cy="119.2" r=".88"/>
<circle cx="54.7" cy="103.3" r=".88"/>
<circle cx="51.2" cy="103.3" r=".88"/>
<circle cx="54.7" cy="147.4" r=".88"/>
<circle cx="109.4" cy="503.7" r=".88"/>
<circle cx="728.5" cy="438.5" r=".88"/>
<circle cx="516.8" cy="524.9" r=".88"/>
<circle cx="396.9" cy="345" r=".88"/>
<circle cx="680.9" cy="479" r=".88"/>
<circle cx="486.8" cy="503.7" r=".88"/>
<circle cx="352.8" cy="299.1" r=".88"/>
<circle cx="303.4" cy="348.5" r=".88"/>
<circle cx="84.7" cy="304.4" r=".88"/>
<circle cx="254" cy="262.1" r=".88"/>
<circle cx="194" cy="334.4" r=".88"/>
<circle cx="268.1" cy="262.1" r=".88"/>
<circle cx="538" cy="450.8" r=".88"/>
<circle cx="366.9" cy="427.9" r=".88"/>
</g>
<text font-size="22.6" fill="#00f" x="273.4" y="34.5">Tagger [2 Layers]</text>
<g font-size="13.1" fill="#00f">
<text x="10.6" y="66.3">DEV BOARD</text>
<text x="449.8" y="309.7">PHEPRIPHERALS</text>
<text x="449.8" y="417.3">CONNECTORS (NF)</text>
</g>
<g font-size="7.4" fill="#00f">
<text x="30" y="91">USB Connector</text>
<text x="246.9" y="91">USB to Serial</text>
<text x="322.8" y="225">ESP32 Module</text>
<text x="33.5" y="274.4">Reset Button</text>
<text x="130.5" y="272.7">5V to 3.3V</text>
<text x="525.6" y="332.6">5V Connector</text>
<text x="31.7" y="353.8">Boot / User Button</text>
<text x="469.2" y="438.5">Connectors</text>
<text x="26.5" y="450.8">Power LED</text>
<text x="88.2" y="450.8">Serial Signals Handling</text>
<text x="185.2" y="496.7">Power Input Selection</text>
</g>
<g font-size="5.6" fill="#999">
<text x="469.2" y="482.6">NF</text>
<text x="663.2" y="482.6">NF</text>
</g>
<g font-size="4.6" fill="#00f">
<text x="683.2" y="556.9">Control Unit</text>
<text x="10.6" y="561.9">Schematic 1: https://dl.espressif.com/dl/schematics/esp32_devkitc_v4-sch.pdf</text>
<text x="10.6" y="567.2">Schematic 2: https://dl.espressif.com/dl/schematics/ESP32-S2-DevKitM-1_V1_Schematics.pdf</text>
<text x="10.6" y="572.5">Datasheet: https://www.espressif.com/sites/default/files/documentation/esp32-wroom-32e_esp32-wroom-32ue_datasheet_en.pdf</text>
</g>
<g font-size="4.2">
<text x="308.7" y="93.8">+3V3</text>
<text x="362.3" y="103.7">GND</text>
<text x="58.9" y="112.5">GND</text>
<text x="100.6" y="108.3">+5V_VBUS</text>
<text x="245.2" y="129.1">+3V3</text>
<text x="277" y="147.1">+5V_VBUS</text>
<text x="50.1" y="167.2">GND</text>
<text x="71.3" y="167.2">GND</text>
<text x="87.1" y="167.2">GND</text>
<text x="104.8" y="167.2">GND</text>
<text x="120.6" y="167.2">GND</text>
<text x="136.5" y="167.2">GND</text>
<text x="244.1" y="168.9">GND</text>
<text x="261.8" y="168.9">GND</text>
<text x="316.4" y="184.8">GND</text>
<text x="281.2" y="204.2">GND</text>
<text x="250.5" y="245.5">+3V3</text>
<text x="81.1" y="282.5">+3V3</text>
<text x="249.4" y="287.1">GND</text>
<text x="263.5" y="287.1">GND</text>
<text x="27.3" y="305.8">GND</text>
<text x="80.1" y="327.7">GND</text>
<text x="137.6" y="326.6">+5V</text>
<text x="190.5" y="326.6">+3V3</text>
<text x="580.3" y="342.5">+5V</text>
<text x="136.5" y="359.4">GND</text>
<text x="166.5" y="359.4">GND</text>
<text x="189.4" y="359.4">GND</text>
<text x="298.8" y="377.1">GND</text>
<text x="348.2" y="377.1">GND</text>
<text x="29.1" y="387">GND</text>
<text x="379.2" y="420.1">+3V3</text>
<text x="725" y="430.7">+3V3</text>
<text x="534.5" y="441.3">+3V3</text>
<text x="734.3" y="459.3">GND</text>
<text x="44.1" y="464.2">+3V3</text>
<text x="316.4" y="465.3">GND</text>
<text x="378.2" y="465.3">GND</text>
<text x="543.8" y="469.9">GND</text>
<text x="508.1" y="515.7">+5V_EXT</text>
<text x="43" y="521.7">GND</text>
<text x="197.7" y="522.8">+5V_EXT</text>
<text x="482.2" y="523.5">GND</text>
<text x="676.3" y="523.5">GND</text>
<text x="248.7" y="529.5">+5V</text>
<text x="197.7" y="535.1">+5V_VBUS</text>
<text x="501.8" y="545.7">GND</text>
</g>
<g font-size="4.2" fill="#00f">
<text x="804.9" y="557.1">1.0</text>
<text x="723.3" y="566.7">TEAM 4</text>
<text x="716.4" y="574.5">2024-03-02</text>
</g>
<g font-size="3.9" fill="#800">
<text x="662.9" y="552.4">TITLE:</text>
<text x="791.5" y="557.1">REV:</text>
<text x="699.8" y="566.6">Company:</text>
<text x="791.1" y="567.2">Sheet: 1/1</text>
<text x="699.8" y="574.3">Date:</text>
<text x="748.8" y="574.4">Drawn By: Jonathan Kao</text>
</g>
<g font-size="3.2" fill="#800">
<text x="41.6" y="6.8">1</text>
<text x="110.8" y="6.8">2</text>
<text x="179.9" y="6.8">3</text>
<text x="249.1" y="6.8">4</text>
<text x="318.2" y="6.8">5</text>
<text x="387.3" y="6.8">6</text>
<text x="456.5" y="6.8">7</text>
<text x="525.6" y="6.8">8</text>
<text x="594.8" y="6.8">9</text>
<text x="663.9" y="6.8">10</text>
<text x="733.1" y="6.8">11</text>
<text x="4.1" y="41.9">A</text>
<text x="818.3" y="41.9">A</text>
<text x="4.1" y="111.1">B</text>
<text x="818.3" y="111.1">B</text>
<text x="4.1" y="180.2">C</text>
<text x="818.3" y="180.2">C</text>
<text x="4.1" y="249.4">D</text>
<text x="818.3" y="249.4">D</text>
<text x="4.1" y="318.5">E</text>
<text x="818.3" y="318.5">E</text>
<text x="4.1" y="387.7">F</text>
<text x="818.3" y="387.7">F</text>
<text x="4.1" y="456.8">G</text>
<text x="818.3" y="456.8">G</text>
<text x="4.1" y="526">H</text>
<text x="818.3" y="526">H</text>
<text x="41.6" y="579">1</text>
<text x="110.8" y="579">2</text>
<text x="179.9" y="579">3</text>
<text x="249.1" y="579">4</text>
<text x="318.2" y="579">5</text>
<text x="387.3" y="579">6</text>
<text x="456.5" y="579">7</text>
<text x="525.6" y="579">8</text>
<text x="594.8" y="579">9</text>
<text x="663.9" y="579">10</text>
<text x="733.1" y="579">11</text>
</g>
<g font-size="3.2" fill="#00f">
<text x="47.3" y="113.9" transform="rotate(-90 47.3 113.9)">10</text>
<text x="50.8" y="113.9" transform="rotate(-90 50.8 113.9)">8</text>
<text x="54.3" y="113.9" transform="rotate(-90 54.3 113.9)">9</text>
<text x="67" y="118.9">1</text>
<text x="352.4" y="117.4" transform="rotate(-90 352.4 117.4)">29</text>
<text x="48.7" y="120.3" transform="rotate(-90 48.7 120.3)">EP</text>
<text x="52.2" y="120.3" transform="rotate(-90 52.2 120.3)">EP</text>
<text x="55.7" y="120.3" transform="rotate(-90 55.7 120.3)">EP</text>
<text x="58" y="120.3">VCC</text>
<text x="60.7" y="123.8">D-</text>
<text x="67" y="122.4">2</text>
<text x="67" y="125.9">3</text>
<text x="184.1" y="125.4">USB_DP</text>
<text x="184.1" y="121.8">UDB_DN</text>
<text x="327.7" y="120.6">1</text>
<text x="327.7" y="124.1">2</text>
<text x="331.2" y="122.4">DCD</text>
<text x="331.2" y="125.9">RI/CLK</text>
<text x="353.8" y="122.1" transform="rotate(-90 353.8 122.1)">EP</text>
<text x="367.6" y="125.9">DSR</text>
<text x="367.8" y="122.4">DTR</text>
<text x="375.9" y="124.1">27</text>
<text x="375.9" y="120.6">28</text>
<text x="392.3" y="120.1">DTR</text>
<text x="59.5" y="127.3">D+</text>
<text x="60.8" y="130.8">ID</text>
<text x="67" y="129.4">4</text>
<text x="298.8" y="130.7">USB_DP</text>
<text x="327.7" y="131.2">4</text>
<text x="367.8" y="129.4">TXD</text>
<text x="375.9" y="131.2">25</text>
<text x="375.9" y="127.7">26</text>
<text x="392.3" y="130.7">RXD</text>
<text x="392.3" y="127.1">TXD</text>
<text x="52.2" y="136.1" transform="rotate(-90 52.2 136.1)">EP</text>
<text x="55.7" y="136.1" transform="rotate(-90 55.7 136.1)">EP</text>
<text x="57.3" y="134.4">GND</text>
<text x="67" y="133">5</text>
<text x="298.8" y="134.2">UDB_DN</text>
<text x="327.7" y="134.7">5</text>
<text x="331.2" y="133">D+</text>
<text x="331.2" y="136.5">D-</text>
<text x="367.6" y="133">RXD</text>
<text x="368.1" y="136.5">RTS</text>
<text x="375.9" y="134.7">24</text>
<text x="392.3" y="134.2">RTS</text>
<text x="50.8" y="140.6" transform="rotate(-90 50.8 140.6)">7</text>
<text x="54.3" y="140.6" transform="rotate(-90 54.3 140.6)">6</text>
<text x="327.7" y="141.8">7</text>
<text x="331.2" y="143.5">VREGIN</text>
<text x="363" y="143.5">GPIO.4</text>
<text x="368.1" y="140">CTS</text>
<text x="375.9" y="141.8">22</text>
<text x="375.9" y="138.3">23</text>
<text x="327.7" y="145.3">8</text>
<text x="327.7" y="148.8">9</text>
<text x="331.2" y="147.1">VBUS</text>
<text x="363" y="147.1">GPIO.5</text>
<text x="375.9" y="148.8">20</text>
<text x="375.9" y="145.3">21</text>
<text x="325.6" y="152.4">10</text>
<text x="325.6" y="155.9">11</text>
<text x="331.2" y="150.6">RSTb</text>
<text x="331.2" y="154.1">NC</text>
<text x="355.5" y="154.1">GPIO.0/TXT</text>
<text x="363" y="150.6">GPIO.6</text>
<text x="375.9" y="155.9">18</text>
<text x="375.9" y="152.4">19</text>
<text x="325.6" y="159.4">12</text>
<text x="331.2" y="157.7">SUSPENDb</text>
<text x="331.2" y="161.2">SUSPEND</text>
<text x="351.2" y="161.2">GPIO.2/RS485</text>
<text x="355.2" y="157.7">GPIO.1/RXT</text>
<text x="375.9" y="159.4">17</text>
<text x="325.6" y="162.9">13</text>
<text x="325.6" y="166.5">14</text>
<text x="331.2" y="164.7">CHREN</text>
<text x="347.8" y="164.7">GPIO.3/WAKEUP</text>
<text x="375.9" y="166.5">15</text>
<text x="375.9" y="162.9">16</text>
<text x="331.2" y="168.2">CHR1</text>
<text x="365.6" y="168.2">CHR0</text>
<text x="327.7" y="293.8" transform="rotate(-90 327.7 293.8)">39</text>
<text x="167.2" y="295.4" transform="rotate(-90 167.2 295.4)">4</text>
<text x="47.4" y="304.1">1</text>
<text x="63.5" y="304.1">2</text>
<text x="106.5" y="303.5">EN</text>
<text x="169" y="303.2" transform="rotate(-90 169 303.2)">TAB</text>
<text x="288.2" y="305.3">EN</text>
<text x="308.3" y="305.8">3</text>
<text x="308.3" y="302.3">2</text>
<text x="311.7" y="304.1">3V3</text>
<text x="329.1" y="303.6" transform="rotate(-90 329.1 303.6)">GND</text>
<text x="336.6" y="304.1">IO23</text>
<text x="345.9" y="302.3">37</text>
<text x="345.9" y="305.8">36</text>
<text x="395.8" y="305.3">RED_LED2</text>
<text x="395.8" y="301.8">RED_LED1</text>
<text x="288.2" y="308.8">IR_RX1</text>
<text x="311.7" y="307.6">EN</text>
<text x="335.8" y="311.1">TXD0</text>
<text x="336.6" y="307.6">IO22</text>
<text x="345.9" y="309.4">35</text>
<text x="362.3" y="308.8">TXD0</text>
<text x="288.2" y="315.9">IR_RX3</text>
<text x="288.2" y="312.3">IR_RX2</text>
<text x="308.3" y="316.4">6</text>
<text x="308.3" y="312.9">5</text>
<text x="311.7" y="314.6">SENSOR_VN</text>
<text x="335.6" y="314.6">RXD0</text>
<text x="345.9" y="312.9">34</text>
<text x="345.9" y="316.4">33</text>
<text x="362.3" y="312.3">RXD0</text>
<text x="395.8" y="315.9">RED_LED3</text>
<text x="288.2" y="322.9">TRIGGER</text>
<text x="288.2" y="319.4">IR_RX4</text>
<text x="308.3" y="323.5">8</text>
<text x="308.3" y="319.9">7</text>
<text x="311.7" y="321.7">IO35</text>
<text x="311.7" y="318.2">IO34</text>
<text x="336.6" y="318.2">IO21</text>
<text x="339.8" y="321.7">NC</text>
<text x="345.9" y="319.9">32</text>
<text x="345.9" y="323.5">31</text>
<text x="395.8" y="322.9">RED_LED4</text>
<text x="163.7" y="329.5" transform="rotate(-90 163.7 329.5)">3</text>
<text x="165.5" y="326" transform="rotate(-90 165.5 326)">VIN</text>
<text x="167.2" y="329.5" transform="rotate(-90 167.2 329.5)">2</text>
<text x="169" y="326" transform="rotate(-90 169 326)">VOUT(TAB)</text>
<text x="288.2" y="330">END</text>
<text x="288.2" y="326.5">RELOAD</text>
<text x="308.3" y="327">9</text>
<text x="311.7" y="328.8">IO33</text>
<text x="311.7" y="325.2">IO32</text>
<text x="336.6" y="325.2">IO19</text>
<text x="336.6" y="328.8">IO18</text>
<text x="345.9" y="327">30</text>
<text x="395.8" y="326.5">TARG_LED1</text>
<text x="395.8" y="330">TARG_LED2</text>
<text x="288.2" y="333.5">LM386IN</text>
<text x="306.2" y="334">11</text>
<text x="306.2" y="330.5">10</text>
<text x="311.7" y="335.8">IO26</text>
<text x="311.7" y="332.3">IO25</text>
<text x="336.6" y="335.8">IO17</text>
<text x="338.6" y="332.3">IO5</text>
<text x="345.9" y="330.5">29</text>
<text x="345.9" y="334">28</text>
<text x="395.8" y="333.5">TARG_LED3</text>
<text x="258.2" y="340.6">A.D3</text>
<text x="258.2" y="337">A.D2</text>
<text x="306.2" y="341.1">13</text>
<text x="306.2" y="337.6">12</text>
<text x="311.7" y="339.3">IO27</text>
<text x="336.6" y="339.3">IO16</text>
<text x="345.9" y="337.6">27</text>
<text x="345.9" y="341.1">26</text>
<text x="362.3" y="340.6">IO4</text>
<text x="395.8" y="337">TARG_LED4</text>
<text x="422.3" y="338.8">IO0_CON</text>
<text x="258.2" y="344.1">IR_TX</text>
<text x="306.2" y="344.6">14</text>
<text x="311.7" y="346.4">IO12</text>
<text x="311.7" y="342.9">IO14</text>
<text x="338.6" y="342.9">IO4</text>
<text x="338.6" y="346.4">IO0</text>
<text x="345.9" y="344.6">25</text>
<text x="362.3" y="344.1">IO0</text>
<text x="362.3" y="347.6">IO2</text>
<text x="258.2" y="351.2">A.D4</text>
<text x="306.2" y="351.7">16</text>
<text x="311.7" y="353.4">IO13</text>
<text x="336.6" y="353.4">IO15</text>
<text x="338.6" y="349.9">IO2</text>
<text x="345.9" y="348.2">24</text>
<text x="345.9" y="351.7">23</text>
<text x="387" y="351.2">A.D1</text>
<text x="422.3" y="349.4">IO0_BTN</text>
<text x="531.1" y="349.9">1</text>
<text x="534.6" y="348.2">1</text>
<text x="653.3" y="352.9">QA</text>
<text x="662.8" y="353.4">1</text>
<text x="672.2" y="353.4">2</text>
<text x="681.6" y="352.9">QE</text>
<text x="306.2" y="358.7">18</text>
<text x="306.2" y="355.2">17</text>
<text x="311.7" y="357">NC</text>
<text x="339.8" y="357">NC</text>
<text x="345.9" y="355.2">22</text>
<text x="345.9" y="358.7">21</text>
<text x="653.3" y="356.4">QB</text>
<text x="653.3" y="360">QC</text>
<text x="662.8" y="357">3</text>
<text x="666.3" y="355.2">12</text>
<text x="666.3" y="358.7">34</text>
<text x="672.2" y="357">4</text>
<text x="681.6" y="356.4">QF</text>
<text x="681.6" y="360">QG</text>
<text x="306.2" y="362.3">19</text>
<text x="311.7" y="364">NC</text>
<text x="311.7" y="360.5">NC</text>
<text x="339.8" y="360.5">NC</text>
<text x="339.8" y="364">NC</text>
<text x="345.9" y="362.3">20</text>
<text x="653.3" y="363.5">QD</text>
<text x="662.8" y="360.5">5</text>
<text x="662.8" y="364">7</text>
<text x="666.3" y="362.3">56</text>
<text x="666.3" y="365.8">78</text>
<text x="672.2" y="364">8</text>
<text x="672.2" y="360.5">6</text>
<text x="681.6" y="363.5">QH</text>
<text x="49.1" y="385.2">1</text>
<text x="65.3" y="385.2">2</text>
<text x="97.7" y="384.7">IO0_BTN</text>
<text x="316.4" y="427">QB</text>
<text x="316.4" y="430.5">QC</text>
<text x="331.2" y="427.5">1</text>
<text x="331.2" y="431.1">2</text>
<text x="334.7" y="429.3">QB</text>
<text x="358.2" y="431.1">15</text>
<text x="378.2" y="430.5">QA</text>
<text x="316.4" y="434.1">QD</text>
<text x="316.4" y="437.6">QE</text>
<text x="331.2" y="434.6">3</text>
<text x="334.7" y="432.8">QC</text>
<text x="334.7" y="436.4">QD</text>
<text x="350.4" y="436.4">SER</text>
<text x="352.1" y="432.8">QA</text>
<text x="358.2" y="434.6">14</text>
<text x="378.2" y="434.1">IO4</text>
<text x="316.4" y="441.1">QF</text>
<text x="331.2" y="438.1">4</text>
<text x="331.2" y="441.6">5</text>
<text x="334.7" y="439.9">QE</text>
<text x="334.7" y="443.4">QF</text>
<text x="350.1" y="443.4">RCK</text>
<text x="351.7" y="439.9">G#</text>
<text x="358.2" y="441.6">12</text>
<text x="358.2" y="438.1">13</text>
<text x="378.2" y="441.1">IO2</text>
<text x="316.4" y="444.6">QG</text>
<text x="316.4" y="448.2">QH</text>
<text x="331.2" y="445.2">6</text>
<text x="331.2" y="448.7">7</text>
<text x="334.7" y="446.9">QG</text>
<text x="350.2" y="446.9">SCK</text>
<text x="358.2" y="448.7">10</text>
<text x="358.2" y="445.2">11</text>
<text x="378.2" y="444.6">IO0_CON</text>
<text x="334.7" y="450.5">QH</text>
<text x="345.8" y="450.5">SCLR#</text>
<text x="348.7" y="454">Q</text>
<text x="354.4" y="454">H</text>
<text x="358.2" y="452.2">9</text>
<text x="474.7" y="455.8">1</text>
<text x="478.2" y="454">1</text>
<text x="668.7" y="455.8">1</text>
<text x="672.2" y="454">1</text>
<text x="474.7" y="459.3">2</text>
<text x="478.2" y="457.5">2</text>
<text x="478.2" y="461">3</text>
<text x="494.6" y="460.5">EN</text>
<text x="668.7" y="459.3">2</text>
<text x="672.2" y="457.5">2</text>
<text x="672.2" y="461">3</text>
<text x="686.9" y="460.5">RED_LED1</text>
<text x="97.7" y="462.3">TXD0</text>
<text x="168.3" y="462.3">RXD</text>
<text x="474.7" y="462.8">3</text>
<text x="474.7" y="466.3">4</text>
<text x="478.2" y="464.6">4</text>
<text x="494.6" y="467.6">IR_RX2</text>
<text x="494.6" y="464">IR_RX1</text>
<text x="668.7" y="462.8">3</text>
<text x="668.7" y="466.3">4</text>
<text x="672.2" y="464.6">4</text>
<text x="686.9" y="467.6">TXD0</text>
<text x="686.9" y="464">RED_LED2</text>
<text x="474.7" y="469.9">5</text>
<text x="474.7" y="473.4">6</text>
<text x="478.2" y="468.1">5</text>
<text x="478.2" y="471.6">6</text>
<text x="494.6" y="471.1">IR_RX3</text>
<text x="668.7" y="469.9">5</text>
<text x="668.7" y="473.4">6</text>
<text x="672.2" y="468.1">5</text>
<text x="672.2" y="471.6">6</text>
<text x="686.9" y="471.1">RXD0</text>
<text x="97.7" y="476.4">RXD0</text>
<text x="168.3" y="476.4">TXD</text>
<text x="474.7" y="476.9">7</text>
<text x="478.2" y="475.2">7</text>
<text x="478.2" y="478.7">8</text>
<text x="494.6" y="474.6">IR_RX4</text>
<text x="494.6" y="478.2">TRIGGER</text>
<text x="668.7" y="476.9">7</text>
<text x="672.2" y="475.2">7</text>
<text x="672.2" y="478.7">8</text>
<text x="686.9" y="474.6">RED_LED3</text>
<text x="474.7" y="480.4">8</text>
<text x="474.7" y="484">9</text>
<text x="478.2" y="482.2">9</text>
<text x="478.2" y="485.7">10</text>
<text x="494.6" y="481.7">RELOAD</text>
<text x="494.6" y="485.2">END</text>
<text x="668.7" y="480.4">8</text>
<text x="668.7" y="484">9</text>
<text x="672.2" y="482.2">9</text>
<text x="672.2" y="485.7">10</text>
<text x="686.9" y="481.7">RED_LED4</text>
<text x="686.9" y="485.2">TARG_LED1</text>
<text x="472.7" y="487.5">10</text>
<text x="472.7" y="491">11</text>
<text x="478.2" y="489.3">11</text>
<text x="494.6" y="488.7">LM386IN</text>
<text x="666.7" y="487.5">10</text>
<text x="666.7" y="491">11</text>
<text x="672.2" y="489.3">11</text>
<text x="686.9" y="488.7">TARG_LED2</text>
<text x="171.8" y="492.3">EN</text>
<text x="472.7" y="494.6">12</text>
<text x="478.2" y="492.8">12</text>
<text x="478.2" y="496.3">13</text>
<text x="494.6" y="492.3">A.D2</text>
<text x="494.6" y="495.8">A.D3</text>
<text x="666.7" y="494.6">12</text>
<text x="672.2" y="492.8">12</text>
<text x="672.2" y="496.3">13</text>
<text x="686.9" y="492.3">TARG_LED3</text>
<text x="686.9" y="495.8">TARG_LED4</text>
<text x="97.7" y="502.8">DTR</text>
<text x="472.7" y="498.1">13</text>
<text x="472.7" y="501.6">14</text>
<text x="478.2" y="499.9">14</text>
<text x="478.2" y="503.4">15</text>
<text x="494.6" y="499.3">IR_TX</text>
<text x="666.7" y="498.1">13</text>
<text x="666.7" y="501.6">14</text>
<text x="672.2" y="499.9">14</text>
<text x="672.2" y="503.4">15</text>
<text x="686.9" y="499.3">IO4</text>
<text x="686.9" y="502.8">IO0_CON</text>
<text x="472.7" y="505.1">15</text>
<text x="472.7" y="508.7">16</text>
<text x="478.2" y="506.9">16</text>
<text x="494.6" y="506.4">A.D4</text>
<text x="666.7" y="505.1">15</text>
<text x="666.7" y="508.7">16</text>
<text x="672.2" y="506.9">16</text>
<text x="686.9" y="506.4">IO2</text>
<text x="686.9" y="509.9">A.D1</text>
<text x="472.7" y="512.2">17</text>
<text x="478.2" y="510.4">17</text>
<text x="666.7" y="512.2">17</text>
<text x="672.2" y="510.4">17</text>
<text x="226.8" y="518.9" transform="rotate(-90 226.8 518.9)">3</text>
<text x="230.4" y="518.9" transform="rotate(-90 230.4 518.9)">2</text>
<text x="233.9" y="518.9" transform="rotate(-90 233.9 518.9)">1</text>
<text x="97.7" y="525.8">RTS</text>
<text x="225.4" y="523.4" transform="rotate(-90 225.4 523.4)">3</text>
<text x="229" y="523.4" transform="rotate(-90 229 523.4)">2</text>
<text x="232.5" y="523.4" transform="rotate(-90 232.5 523.4)">1</text>
<text x="163" y="536.4">IO0_BTN</text>
</g>
<g font-size="3.2" fill="#000080">
<text x="314.3" y="111.5">R9</text>
<text x="314.3" y="114.7">1k</text>
<text x="329.5" y="116.8">U2</text>
<text x="24.7" y="130.6">105017-0001</text>
<text x="40" y="127.2">J3</text>
<text x="95.2" y="148.6">C3</text>
<text x="115.4" y="149.3" transform="rotate(-90 115.4 149.3)">D1</text>
<text x="131.3" y="149.3" transform="rotate(-90 131.3 149.3)">D2</text>
<text x="147.2" y="149.3" transform="rotate(-90 147.2 149.3)">D3</text>
<text x="269.9" y="148.6">C6</text>
<text x="95.2" y="151.5">100nF</text>
<text x="252.2" y="153.3">4.7uF</text>
<text x="252.2" y="150.4">C10</text>
<text x="269.9" y="151.5">100nF</text>
<text x="119.3" y="160.5" transform="rotate(-90 119.3 160.5)">LESD5D5.0CT1G</text>
<text x="135.2" y="160.5" transform="rotate(-90 135.2 160.5)">LESD5D5.0CT1G</text>
<text x="151.1" y="160.5" transform="rotate(-90 151.1 160.5)">LESD5D5.0CT1G</text>
<text x="287.9" y="166.2">R7</text>
<text x="287.9" y="169.4">22.1k</text>
<text x="335.6" y="173.3">CP2102N-A02-GQFN28R</text>
<text x="287.9" y="190.6">47.5k</text>
<text x="287.9" y="187.4">R8</text>
<text x="257.5" y="273.3">22uF</text>
<text x="257.5" y="270.3">C7</text>
<text x="271.6" y="273.3">100nF</text>
<text x="271.6" y="270.3">C4</text>
<text x="52.9" y="299.6">TS-1088-AR02016</text>
<text x="52.9" y="296.5">SW1</text>
<text x="86.8" y="299.8">10k</text>
<text x="86.8" y="296.7">R5</text>
<text x="311.9" y="295">U3</text>
<text x="384.2" y="297.2">R16</text>
<text x="384.2" y="300.2">68</text>
<text x="384.2" y="303.7">68</text>
<text x="384.2" y="300.8">R17</text>
<text x="384.2" y="311.4">R18</text>
<text x="88.2" y="315.6">100nF</text>
<text x="88.2" y="312.6">C1</text>
<text x="127.5" y="315.8">AMS1117-3.3_C347222</text>
<text x="157.5" y="312.6">U1</text>
<text x="384.2" y="314.3">68</text>
<text x="384.2" y="321.3">68</text>
<text x="384.2" y="318.4">R19</text>
<text x="384.2" y="321.9">R20</text>
<text x="384.2" y="324.9">68</text>
<text x="384.2" y="328.4">68</text>
<text x="384.2" y="325.5">R21</text>
<text x="384.2" y="329">R22</text>
<text x="269.5" y="335.5">68</text>
<text x="269.5" y="332.5">R13</text>
<text x="384.2" y="331.9">68</text>
<text x="384.2" y="335.5">68</text>
<text x="384.2" y="332.5">R23</text>
<text x="269.5" y="339">68</text>
<text x="269.5" y="336">R14</text>
<text x="405.3" y="337.2">22</text>
<text x="527" y="340.8">U4</text>
<text x="144.6" y="345.6">10uF</text>
<text x="144.6" y="342.6">C8</text>
<text x="197.6" y="345.6">10uF</text>
<text x="197.6" y="342.6">C9</text>
<text x="269.5" y="346.6">R15</text>
<text x="373.6" y="346.6">R6</text>
<text x="405.3" y="347.8">22</text>
<text x="405.3" y="344.9">R12</text>
<text x="525.9" y="344.3">ZX-PZ2.54-1-1PZZ</text>
<text x="666.4" y="345.9">U6</text>
<text x="269.5" y="349.6">68</text>
<text x="373.6" y="349.6">68</text>
<text x="666.4" y="349.1">2541WV-2X04P</text>
<text x="308.8" y="369.4">ESP32-WROOM-32E(8MB)</text>
<text x="54.6" y="382">TS-1088-AR02016</text>
<text x="54.6" y="378.8">SW2</text>
<text x="343.9" y="423.2">74HC595</text>
<text x="343.9" y="420.1">U5</text>
<text x="473.2" y="446.7">J1</text>
<text x="667.3" y="446.7">J2</text>
<text x="732" y="448.5">C12</text>
<text x="472.2" y="450.2">X6511WV-17H-C30D60</text>
<text x="666.2" y="450.2">X6511WV-17H-C30D60</text>
<text x="732" y="451.4">100nF</text>
<text x="133.7" y="460.7">0</text>
<text x="133.7" y="457.8">R2</text>
<text x="541.5" y="462">100nF</text>
<text x="541.5" y="459">C11</text>
<text x="133.7" y="471.9">R1</text>
<text x="133.7" y="474.8">0</text>
<text x="49.7" y="485.1">5.1k</text>
<text x="49.7" y="481.9">R10</text>
<text x="51.2" y="501.3">LED1</text>
<text x="123.1" y="501.3">10k</text>
<text x="123.1" y="498.1">R3</text>
<text x="51.2" y="504.6">0805G (Green)</text>
<text x="146" y="508.1">SS8050-G_C164885</text>
<text x="146" y="504.9">Q1</text>
<text x="228.4" y="504.8">J4</text>
<text x="229" y="508">210-1S-1*3Ppin Gold-plated</text>
<text x="123.1" y="521">R4</text>
<text x="123.1" y="524.2">10k</text>
<text x="146" y="524.8">SS8050-G_C164885</text>
<text x="146" y="528">Q2</text>
<text x="520.3" y="537.8">100nF</text>
<text x="520.3" y="534.9">C5</text>
</g>
<g font-size="3.2">
<text x="327.7" y="127.7">3</text>
<text x="331.2" y="129.4">GND</text>
<text x="308.3" y="298.8">1</text>
<text x="345.9" y="298.8">38</text>
<text x="311.7" y="300.5">GND</text>
<text x="337.1" y="300.5">GND</text>
<text x="170.7" y="329.5" transform="rotate(-90 170.7 329.5)">1</text>
<text x="172.5" y="326" transform="rotate(-90 172.5 326)">ADJ(GND)</text>
<text x="306.2" y="348.2">15</text>
<text x="311.7" y="349.9">GND</text>
<text x="331.2" y="452.2">8</text>
<text x="334.7" y="454">GND</text>
</g>
<g font-size="3.2" fill="#f00">
<text x="327.7" y="138.3">6</text>
<text x="331.2" y="140">VDD</text>
<text x="308.3" y="309.4">4</text>
<text x="311.7" y="311.1">SENSOR_VP</text>
<text x="350.2" y="429.3">VCC</text>
<text x="358.2" y="427.5">16</text>
</g>
</svg>
